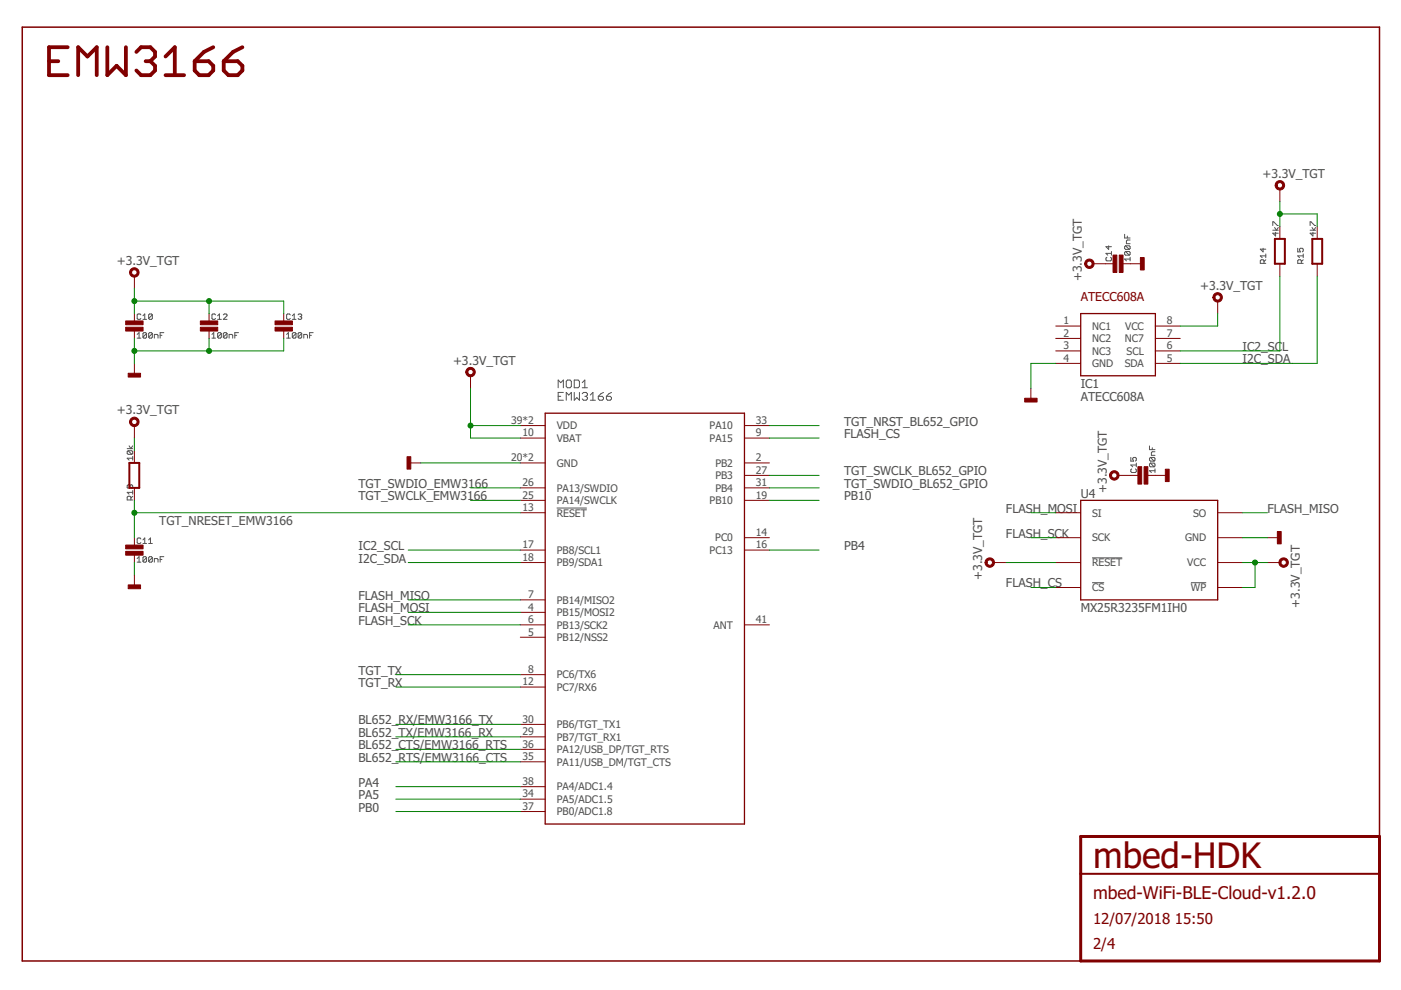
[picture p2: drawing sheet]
<svg xmlns="http://www.w3.org/2000/svg" width="297mm" height="210mm" viewBox="0 0 297 210" stroke-linecap="round" stroke-linejoin="round" font-family="sans-serif">
<g fill="none" stroke="#505050" stroke-width=".21">
<path d="M234.7 54.5l-.2 .2v.4l.2 .2h.8l.1-.2v-.4l-.1-.2M235.1 52.1v.8l-.6-.6h1.1M235.6 53.3v.8M235.6 53.7h-1.1l.4 .4M238.4 49.7v.8h1.2M238.6 52.1h.8l.2 .2v.4l-.2 .2M238.6 53.3h.8l.2 .2v.4l-.2 .2M238.6 53.3l-.2 .2v.4l.2 .2h.8M238.6 52.1l-.2 .2v.4l.2 .2h.8M238.6 53.3l.8 .8M238.6 52.1l.8 .8M239 50.1v.4"/>
<path d="M239.6 54.9h-1.2l.4 .4M239.6 54.5v.8M239.6 50.9h-.6l-.2 .2v.6h.8M267.8 52.6v.8l-.6-.6h1.2M268 55.8v-.5l-.2-.2h-.4l-.2 .2v.5h1.2M268.4 55.1l-.4 .4M268.4 54.3h-1.2l.4 .3M268.4 53.8v.8M269.9 48.8h1.1M269.9 47.8v-.8h.1l.8 .8h.2M270.2 48.2l.4 .6 .4-.6M270.4 49.3v.7l-.5-.6h1.1"/>
<path d="M275.1 52.6v.8h.6l-.2-.4 .2-.4h.4l.2 .2v.4l-.2 .2M275.9 55.8v-.5l-.2-.2h-.4l-.2 .2v.5h1.2M276.3 54.3h-1.2l.4 .3M276.3 55.1l-.4 .4M276.3 53.8v.8M277.8 48.8h1.1M277.8 47.8v-.8h.2l.7 .8h.2M278.2 48.2l.4 .6 .3-.6M278.4 49.3v.7l-.6-.6h1.1M29.1 70.9l.4-.4v1.2M29.1 71.7h.8M29.9 66.8l-.2-.2h-.4l-.2 .2v.7l.2 .2h.4l.2-.2"/>
<path d="M30.3 67.7h.8M30.3 67l.4-.4v1.1M31.1 70.7v.8l-.2 .2h-.4l-.2-.2M31.1 70.7l-.2-.2h-.4l-.2 .2v.8M31.1 70.7l-.8 .8M32.3 70.7v.8l-.2 .2h-.4l-.2-.2M32.3 70.7l-.2-.2h-.4l-.2 .2v.8M32.3 66.8l-.2-.2h-.4l-.2 .2v.7M32.3 66.8v.7l-.2 .2h-.4l-.2-.2M32.3 70.7l-.8 .8M32.3 66.8l-.8 .7M32.7 71.7v-.8h.6l.2 .2v.6"/>
<path d="M34 71.1h.3M34.7 70.5h-.7v1.2M44.9 71.7h.8M44.9 70.9l.4-.4v1.2M45.7 66.8l-.2-.2h-.4l-.2 .2v.7l.2 .2h.4l.2-.2M46.1 67.7h.8M46.1 67l.4-.4v1.1M46.9 70.7v.8l-.2 .2h-.4l-.2-.2M46.9 70.7l-.2-.2h-.4l-.2 .2v.8M46.9 70.7l-.8 .8M47.3 66.8l.3-.2h.3l.2 .2v.2l-.8 .7h.8M48.1 70.7v.8l-.2 .2h-.3l-.3-.2"/>
<path d="M48.1 70.7l-.2-.2h-.3l-.3 .2v.8M48.1 70.7l-.8 .8M48.6 71.7v-.8h.5l.2 .2v.6M49.8 71.1h.4M50.6 70.5h-.8v1.2M60.8 71.7h.8M60.8 70.9l.4-.4v1.2M61.6 66.8l-.3-.2h-.3l-.2 .2v.7l.2 .2h.3l.3-.2M62 67.7h.8M62 67l.4-.4v1.1M62.8 70.7v.8l-.2 .2h-.4l-.2-.2M62.8 70.7l-.2-.2h-.4l-.2 .2v.8"/>
<path d="M62.8 70.7l-.8 .8M63.2 66.8l.2-.2h.4l.2 .2-.2 .3M63.6 67.1h.2M63.8 67.1l.2 .2-.2 .4h-.4l-.2-.2M64 70.7v.8l-.2 .2h-.4l-.2-.2M64 70.7l-.2-.2h-.4l-.2 .2v.8M64 70.7l-.8 .8M64.4 71.7v-.8h.6l.2 .2v.6M65.6 71.1h.4M66.4 70.5h-.8v1.2M27 95.1h1.1M27.2 95.6h.7l.2 .2v.3l-.2 .2"/>
<path d="M27.2 95.6l-.2 .2v.3l.2 .2h.7M27.2 95.6l.7 .7M27.4 94.5l.3 .6 .4-.6M28.1 97.2h-1.1l.4 .4M28.1 96.8v.8M118.3 82.2v-1.6l.6 .5 .5-.5v1.6M118.3 84h.6M119.4 83.2h-1.1v1.7h1.1M120.1 84.9v-1.7l.5 .6 .5-.6v1.7M120.3 80.6h.6l.2 .3v1l-.2 .3h-.6l-.2-.3v-1zM121.8 80.6h.8l.3 .3v1l-.3 .3h-.8zM121.8 83.2v1.7l.5-.6 .6 .6v-1.7"/>
<path d="M123.4 83.5l.3-.3h.6l.2 .3v.3l-.2 .2M123.4 82.2h1.1M123.4 81.1l.6-.5v1.6M124 84h.3M124.3 84l.2 .3v.3l-.2 .3h-.6l-.3-.3M125.2 84.9h1M125.2 83.8l.5-.6v1.7M126.9 84h.8l.3 .3v.3l-.3 .3h-.6l-.2-.3zM128 83.2l-.6 .3-.5 .5M128.6 84h.8l.2 .3v.3l-.2 .3h-.6l-.2-.3zM129.6 83.2l-.5 .3-.5 .5M239.8 97v.8h.5l-.1-.4 .1-.4h.4l.2 .2v.4l-.2 .2"/>
<path d="M239.9 99.4l-.1 .2v.4l.1 .2h.8l.2-.2v-.4l-.2-.2M240.9 98.2v.8M240.9 98.6h-1.1l.4 .4M243.7 94.6v.7h1.2M243.9 97h.8l.2 .2v.4l-.2 .2M243.9 98.2h.8l.2 .2v.4l-.2 .2M243.9 98.2l-.2 .2v.4l.2 .2h.8M243.9 97l-.2 .2v.4l.2 .2h.8M243.9 98.2l.8 .8M243.9 97l.8 .8M244.3 94.9v.4M244.9 99.8h-1.2l.4 .4"/>
<path d="M244.9 99.4v.8M244.9 95.8h-.6l-.2 .2v.5h.8M27.6 103l.1-.2 .4 .2v.4l-.2 .2M27.6 103l-.2-.2-.4 .2v.4l.2 .2M27.6 103v.2M27.7 106v-.6l-.1-.2h-.4l-.2 .2v.6h1.1M28.1 104v.8M28.1 105.2l-.4 .4M28.1 104.4h-1.1l.4 .4M29.1 118.4l.4-.4v1.2M29.1 119.2h.8M29.9 114.3l-.2-.2h-.4l-.2 .2v.7l.2 .2h.4l.2-.2"/>
<path d="M30.3 114.5l.4-.4v1.1M30.3 115.2h.8M31.1 118.2l-.2-.2h-.4l-.2 .2v.8M31.1 118.2v.8l-.2 .2h-.4l-.2-.2M31.1 118.2l-.8 .8M31.5 115.2h.8M31.5 114.5l.4-.4v1.1M32.3 118.2l-.2-.2h-.4l-.2 .2v.8M32.3 118.2v.8l-.2 .2h-.4l-.2-.2M32.3 118.2l-.8 .8M32.7 119.2v-.8h.6l.2 .2v.6M34 118.6h.3"/>
<path d="M34.7 118h-.7v1.2M118 107.7h6.4M231.5 118.3h6.4M231.5 123.5h2.6M252.5 123.5h3.2"/>
</g>
<g fill="none" stroke="#800000" stroke-width=".8">
<path d="M10.4 13h2M14.4 10h-4v5.9h4M16.6 15.9v-5.9l1.9 2 2-2v5.9M22.8 10v5.9l1.9-2 2 2v-5.9M28.9 11l1-1h2l1 1v1l-1 1M30.9 13h1M31.9 13l1 .9v1l-1 1h-2l-1-1M35.1 15.9h3.9M35.1 12l2-2v5.9M41.3 13h2.9l1 .9v1l-1 1h-2l-.9-1zM45.2 10l-2 1-1.9 2M47.4 13h3l1 .9v1l-1 1h-2l-1-1z"/>
<path d="M51.4 10l-2 1-2 2"/>
</g>
<path d="M292.5 177.4v-171.6h-287.8v198h224.4" fill="none" stroke="#800000" stroke-width=".32"/>
<path d="M229.1 177.4h63.4v26.4h-63.4z" fill="none" stroke="#800000" stroke-width=".63"/>
<path d="M270.3 50.7h2.1v5.2h-2.1zM278.2 50.7h2.1v5.2h-2.1zM27.4 98.1h2.1v5.3h-2.1zM229.1 185.3h63.4" fill="none" stroke="#800000" stroke-width=".42"/>
<g fill="none" stroke="#800000" stroke-width=".21">
<path d="M28.5 58.6v2.6M231.8 55.9h4.2M238.1 55.9h4.2M271.4 40.1v2.6M271.4 48v2.7M271.4 55.9v2.7M279.3 48v2.7M279.3 55.9v2.7M28.5 66.5v1.6M28.5 70.2v1.6M28.5 77v2.7M44.3 66.5v1.6"/>
<path d="M44.3 70.2v1.6M60.2 66.5v1.6M60.2 70.2v1.6M99.8 79.7v2.6M223.8 69.1h5.3M223.8 77h5.3M223.8 74.4h5.3M223.8 71.8h5.3M245 69.1h5.2M245 77h5.2M245 74.4h5.2M245 71.8h5.2"/>
<path d="M258.2 63.8v2.7M28.5 90.2v2.7M28.5 95.5v2.6M86.6 98.1h2.6M110.3 98.1h5.3M110.3 92.9h5.3M110.3 90.2h5.3M157.8 98.1h5.3M157.8 92.9h5.3M157.8 90.2h5.3M218.6 82.3v2.7M28.5 103.4v2.7"/>
<path d="M28.5 114v1.6M28.5 117.7v1.6M110.3 108.7h5.3M110.3 116.6h5.3M110.3 119.3h5.3M110.3 106.1h5.3M110.3 103.4h5.3M157.8 114h5.3M157.8 116.6h5.3M157.8 106.1h5.3M157.8 103.4h5.3M157.8 100.8h5.3"/>
<path d="M210.7 119.3h2.6M223.8 108.7h5.3M223.8 114h5.3M223.8 119.3h5.3M237 100.8h4.3M243.4 100.8h4.2M258.2 108.7h5.2M258.2 114h5.2M258.2 119.3h5.2M268.7 114h2.7M268.7 119.3h2.7M28.5 121.9v2.7"/>
<path d="M110.3 129.8h5.3M110.3 135.1h5.3M110.3 132.5h5.3M110.3 127.2h5.3M157.8 132.5h5.3M223.8 124.6h5.3M258.2 124.6h5.2M110.3 143h5.3M110.3 145.7h5.3M110.3 156.2h5.3M110.3 153.6h5.3M110.3 158.9h5.3"/>
<path d="M110.3 169.4h5.3M110.3 161.5h5.3M110.3 172.1h5.3M110.3 166.8h5.3"/>
</g>
<path d="M229.1 66.5h15.9v13.2h-15.9zM115.6 87.6h42.2v87.1h-42.2zM229.1 106.1h29.1v21.1h-29.1z" fill="none" stroke="#800000" stroke-width=".28"/>
<g fill="#800000" stroke="#800000" stroke-width=".21">
<path d="M86.3 96.8h.8v2.7h-.8z"/>
<path d="M26.6 68.1h3.7v.8h-3.7z"/>
<path d="M26.6 69.4h3.7v.8h-3.7z"/>
<path d="M42.5 68.1h3.7v.8h-3.7z"/>
<path d="M42.5 69.4h3.7v.8h-3.7z"/>
<path d="M27.2 79.1h2.6v.8h-2.6z"/>
<path d="M58.3 68.1h3.7v.8h-3.7z"/>
<path d="M58.3 69.4h3.7v.8h-3.7z"/>
<path d="M217.3 84.4h2.6v.8h-2.6z"/>
<path d="M236 54.1h.8v3.7h-.8z"/>
<path d="M237.3 54.1h.8v3.7h-.8z"/>
<path d="M241.8 54.6h.8v2.6h-.8z"/>
<path d="M270.8 112.7h.8v2.6h-.8z"/>
<path d="M241.3 99h.8v3.6h-.8z"/>
<path d="M242.6 99h.8v3.6h-.8z"/>
<path d="M247.1 99.5h.8v2.6h-.8z"/>
<path d="M26.6 115.6h3.7v.8h-3.7z"/>
<path d="M26.6 116.9h3.7v.8h-3.7z"/>
<path d="M27.2 124h2.6v.8h-2.6z"/>
</g>
<g fill="#800000" stroke="#800000" stroke-width=".21">
<path d="M99 78.3a1 1 0 0 1 1.6 0 1 1 0 0 1-.5 1.5 1 1 0 0 1-1.3-.9h.4a.58 .58 0 0 1 .8-.5 .58 .58 0 0 1 .1 .9 .58 .58 0 0 1-.9-.2v-.2h-.4z" fill-rule="evenodd"/>
<path d="M27.7 57.2a1.01 1.01 0 0 1 1.6 0 1.01 1.01 0 0 1-.5 1.5 1.01 1.01 0 0 1-1.3-.9h.4a.59 .59 0 0 1 .9-.5 .59 .59 0 0 1 .1 .9 .59 .59 0 0 1-1-.2v-.2h-.4z" fill-rule="evenodd"/>
<path d="M257.3 62.5a1.01 1.01 0 0 1 1.7 0 1.01 1.01 0 0 1-.5 1.5 1.01 1.01 0 0 1-1.3-.9h.4a.58 .58 0 0 1 .7-.6 .58 .58 0 0 1 .3 .9 .58 .58 0 0 1-1-.2v-.1h-.4z" fill-rule="evenodd"/>
<path d="M230.2 55.3a1 1 0 0 1 1.6 0 1 1 0 0 1-.5 1.6 1 1 0 0 1-1.3-1h.4a.58 .58 0 0 1 .8-.5 .58 .58 0 0 1 .1 1 .58 .58 0 0 1-.9-.3v-.2h-.4z" fill-rule="evenodd"/>
<path d="M271.3 118.7a1.01 1.01 0 0 1 1.7 0 1.01 1.01 0 0 1-.5 1.5 1.01 1.01 0 0 1-1.4-.9h.5a.58 .58 0 0 1 .8-.6 .58 .58 0 0 1 .2 1 .58 .58 0 0 1-1-.2v-.2h-.5z" fill-rule="evenodd"/>
<path d="M209 118.7a1 1 0 0 1 1.7 0 1 1 0 0 1-.5 1.5 1 1 0 0 1-1.3-.9h.4a.58 .58 0 0 1 .8-.5 .58 .58 0 0 1 .1 1 .58 .58 0 0 1-.9-.3v-.2h-.4z" fill-rule="evenodd"/>
<path d="M235.4 100.2a1.01 1.01 0 0 1 1.7 0 1.01 1.01 0 0 1-.5 1.6 1.01 1.01 0 0 1-1.4-1h.5a.59 .59 0 0 1 .8-.5 .59 .59 0 0 1 .1 1 .59 .59 0 0 1-.9-.3v-.2h-.5z" fill-rule="evenodd"/>
<path d="M27.7 88.9a1.01 1.01 0 0 1 1.6 0 1.01 1.01 0 0 1-.5 1.5 1.01 1.01 0 0 1-1.3-.9h.4a.59 .59 0 0 1 .8-.6 .59 .59 0 0 1 .2 1 .59 .59 0 0 1-1-.3v-.1h-.4z" fill-rule="evenodd"/>
<path d="M270.6 38.7a1 1 0 0 1 1.6 0 1 1 0 0 1-.5 1.5 1 1 0 0 1-1.3-.9h.4a.58 .58 0 0 1 .8-.5 .58 .58 0 0 1 .1 1 .58 .58 0 0 1-.9-.3v-.2h-.4z" fill-rule="evenodd"/>
</g>
<g fill="none" stroke="#008000" stroke-width=".21">
<path d="M271.4 58.6v15.8h-21.2M271.4 42.7v5.3M271.4 45.4h7.9v2.6M279.3 58.6v18.4h-29.1M28.5 61.2v5.3M28.5 71.8v5.2M28.5 63.8h31.7v2.7M44.3 63.8v2.7M44.3 71.8v2.6M60.2 71.8v2.6h-31.7M223.8 77h-5.2v5.3M258.2 66.5v2.6h-8"/>
<path d="M28.5 92.9v2.6M89.2 98.1h21.1M99.8 90.2h10.5M99.8 82.3v10.6h10.5M163.1 90.2h10.6M163.1 92.9h10.6M28.5 106.1v7.9M28.5 119.3v2.6M28.5 108.7h81.8M86.6 119.3h23.7M86.6 116.6h23.7M99.8 106.1h10.5"/>
<path d="M99.8 103.4h10.5M163.1 116.6h10.6M163.1 106.1h10.6M163.1 103.4h10.6M163.1 100.8h10.6M213.3 119.3h10.5M218.6 114h5.2M218.6 108.7h5.2M263.4 114h5.3M263.4 119.3h5.3M263.4 108.7h5.3M266.1 119.3v5.3h-2.7"/>
<path d="M86.6 127.2h23.7M86.6 129.8h23.7M86.6 132.5h23.7M218.6 124.6h5.2M83.9 143h26.4M83.9 145.7h26.4M83.9 158.9h26.4M83.9 153.6h26.4M83.9 156.2h26.4M83.9 166.8h26.4M83.9 169.4h26.4M83.9 172.1h26.4"/>
<path d="M83.9 161.5h26.4"/>
</g>
<g fill="#008000" stroke="#008000" stroke-width=".21">
<circle cx="28.5" cy="74.4" r=".53"/>
<circle cx="44.3" cy="74.4" r=".53"/>
<circle cx="99.8" cy="90.2" r=".53"/>
<circle cx="28.5" cy="63.8" r=".53"/>
<circle cx="44.3" cy="63.8" r=".53"/>
<circle cx="266.1" cy="119.3" r=".53"/>
<circle cx="271.4" cy="45.4" r=".53"/>
<circle cx="28.5" cy="108.7" r=".53"/>
</g>
<text font-size="7.5" fill="#800000" x="231.8" y="184">mbed-HDK</text>
<text font-size="3.7" fill="#800000" x="231.8" y="190.6">mbed-WiFi-BLE-Cloud-v1.2.0</text>
<g font-size="3.2" fill="#800000">
<text x="231.8" y="195.8">12/07/2018</text>
<text x="249.1" y="195.8">15:50</text>
<text x="231.8" y="201.1">2/4</text>
</g>
<g font-size="2.6" fill="#505050">
<text x="267.7" y="37.7">+3.3V_TGT</text>
<text x="24.8" y="56.2">+3.3V_TGT</text>
<text x="229.4" y="59.6" transform="rotate(-90 229.4 59.6)">+3.3V_TGT</text>
<text x="254.5" y="61.5">+3.3V_TGT</text>
<text x="96.1" y="77.3">+3.3V_TGT</text>
<text x="263.4" y="74.4">IC2_SC</text>
<text x="263.4" y="77">I2C_SDA</text>
<text x="271.8" y="74.4">L</text>
<text x="229.1" y="82.3">IC1</text>
<text x="24.8" y="87.9">+3.3V_TGT</text>
<text x="229.1" y="85">ATECC608A</text>
<text x="179" y="92.9">FLASH_CS</text>
<text x="179" y="90.2">TGT_NRST_BL652_GPIO</text>
<text x="179" y="100.8">TGT_SWCLK_BL652_GPIO</text>
<text x="76" y="106.1">TGT_SWCLK_EMW3166</text>
<text x="76" y="103.4">TGT_SWDIO_EMW3166</text>
<text x="179" y="106.1">PB10</text>
<text x="179" y="103.4">TGT_SWDIO_BL652_GPIO</text>
<text x="229.1" y="105.6">U4</text>
<text x="234.7" y="104.5" transform="rotate(-90 234.7 104.5)">+3.3V_TGT</text>
<text x="33.8" y="111.4">TGT_NRESET_EMW3166</text>
<text x="213.3" y="108.7">FLASH_MOSI</text>
<text x="213.3" y="114">FLASH_SCK</text>
<text x="268.7" y="108.7">FLASH_MISO</text>
<text x="76" y="116.6">IC2_SCL</text>
<text x="76" y="119.3">I2C_SDA</text>
<text x="179" y="116.6">PB4</text>
<text x="208.3" y="123" transform="rotate(-90 208.3 123)">+3.3V_TGT</text>
<text x="213.3" y="124.6">FLASH_CS</text>
<text x="76" y="127.2">FLASH_MISO</text>
<text x="76" y="129.8">FLASH_MOSI</text>
<text x="229.1" y="129.8">MX25R3235FM1IH0</text>
<text x="275.6" y="128.8" transform="rotate(-90 275.6 128.8)">+3.3V_TGT</text>
<text x="76" y="132.5">FLASH_SCK</text>
<text x="76" y="143">TGT_TX</text>
<text x="76" y="145.7">TGT_RX</text>
<text x="76" y="153.6">BL652_RX/EMW3166_TX</text>
<text x="76" y="158.9">BL652_CTS/EMW3166_RTS</text>
<text x="76" y="161.5">BL652_RTS/EMW3166_CTS</text>
<text x="76" y="156.2">BL652_TX/EMW3166_RX</text>
<text x="76" y="166.8">PA4</text>
<text x="76" y="169.4">PA5</text>
<text x="76" y="172.1">PB0</text>
</g>
<text font-size="2.6" fill="#800000" x="229.1" y="63.8">ATECC608A</text>
<g font-size="2.2" fill="#505050">
<text x="225.5" y="68.8">1</text>
<text x="225.5" y="71.4">2</text>
<text x="231.6" y="69.9">NC1</text>
<text x="238.5" y="69.9">VCC</text>
<text x="247.4" y="68.8">8</text>
<text x="247.4" y="71.4">7</text>
<text x="225.5" y="76.7">4</text>
<text x="225.5" y="74">3</text>
<text x="231.6" y="77.8">GND</text>
<text x="231.6" y="72.6">NC2</text>
<text x="231.6" y="75.2">NC3</text>
<text x="238.5" y="77.8">SDA</text>
<text x="238.5" y="72.6">NC7</text>
<text x="238.9" y="75.2">SCL</text>
<text x="247.4" y="74">6</text>
<text x="247.4" y="76.7">5</text>
<text x="108.3" y="89.9">39*2</text>
<text x="160.3" y="89.9">33</text>
<text x="110.8" y="92.5">10</text>
<text x="118" y="93.7">VBAT</text>
<text x="118" y="91">VDD</text>
<text x="150.4" y="93.7">PA15</text>
<text x="150.4" y="91">PA10</text>
<text x="160.3" y="92.5">9</text>
<text x="108.3" y="97.8">20*2</text>
<text x="118" y="99">GND</text>
<text x="151.7" y="99">PB2</text>
<text x="151.7" y="101.6">PB3</text>
<text x="160.3" y="97.8">2</text>
<text x="160.3" y="100.4">27</text>
<text x="110.8" y="105.7">25</text>
<text x="110.8" y="103.1">26</text>
<text x="118" y="106.9">PA14/SWCLK</text>
<text x="118" y="104.2">PA13/SWDIO</text>
<text x="150.5" y="106.9">PB10</text>
<text x="151.7" y="104.2">PB4</text>
<text x="160.3" y="105.7">19</text>
<text x="160.3" y="103.1">31</text>
<text x="110.8" y="108.3">13</text>
<text x="118" y="109.5">RESET</text>
<text x="160.3" y="113.6">14</text>
<text x="231.6" y="109.5">SI</text>
<text x="252.9" y="109.5">SO</text>
<text x="110.8" y="116.3">17</text>
<text x="110.8" y="118.9">18</text>
<text x="118" y="117.4">PB8/SCL1</text>
<text x="150.4" y="117.4">PC13</text>
<text x="151.6" y="114.8">PC0</text>
<text x="160.3" y="116.3">16</text>
<text x="231.6" y="114.8">SCK</text>
<text x="251.3" y="114.8">GND</text>
<text x="118" y="120.1">PB9/SDA1</text>
<text x="231.6" y="120.1">RESET</text>
<text x="231.6" y="125.3">CS</text>
<text x="251.7" y="120.1">VCC</text>
<text x="252.5" y="125.4">WP</text>
<text x="112" y="129.5">4</text>
<text x="112" y="126.8">7</text>
<text x="118" y="130.6">PB15/MOSI2</text>
<text x="118" y="128">PB14/MISO2</text>
<text x="112" y="134.7">5</text>
<text x="112" y="132.1">6</text>
<text x="118" y="135.9">PB12/NSS2</text>
<text x="118" y="133.3">PB13/SCK2</text>
<text x="151.3" y="133.3">ANT</text>
<text x="160.3" y="132.1">41</text>
<text x="112" y="142.7">8</text>
<text x="118" y="143.8">PC6/TX6</text>
<text x="110.8" y="145.3">12</text>
<text x="118" y="146.5">PC7/RX6</text>
<text x="110.8" y="155.9">29</text>
<text x="110.8" y="153.2">30</text>
<text x="118" y="154.4">PB6/TGT_TX1</text>
<text x="110.8" y="161.1">35</text>
<text x="110.8" y="158.5">36</text>
<text x="118" y="157">PB7/TGT_RX1</text>
<text x="118" y="159.7">PA12/USB_DP/TGT_RTS</text>
<text x="110.8" y="166.4">38</text>
<text x="118" y="162.3">PA11/USB_DM/TGT_CTS</text>
<text x="118" y="167.6">PA4/ADC1.4</text>
<text x="110.8" y="169.1">34</text>
<text x="110.8" y="171.7">37</text>
<text x="118" y="170.2">PA5/ADC1.5</text>
<text x="118" y="172.9">PB0/ADC1.8</text>
</g>
</svg>
